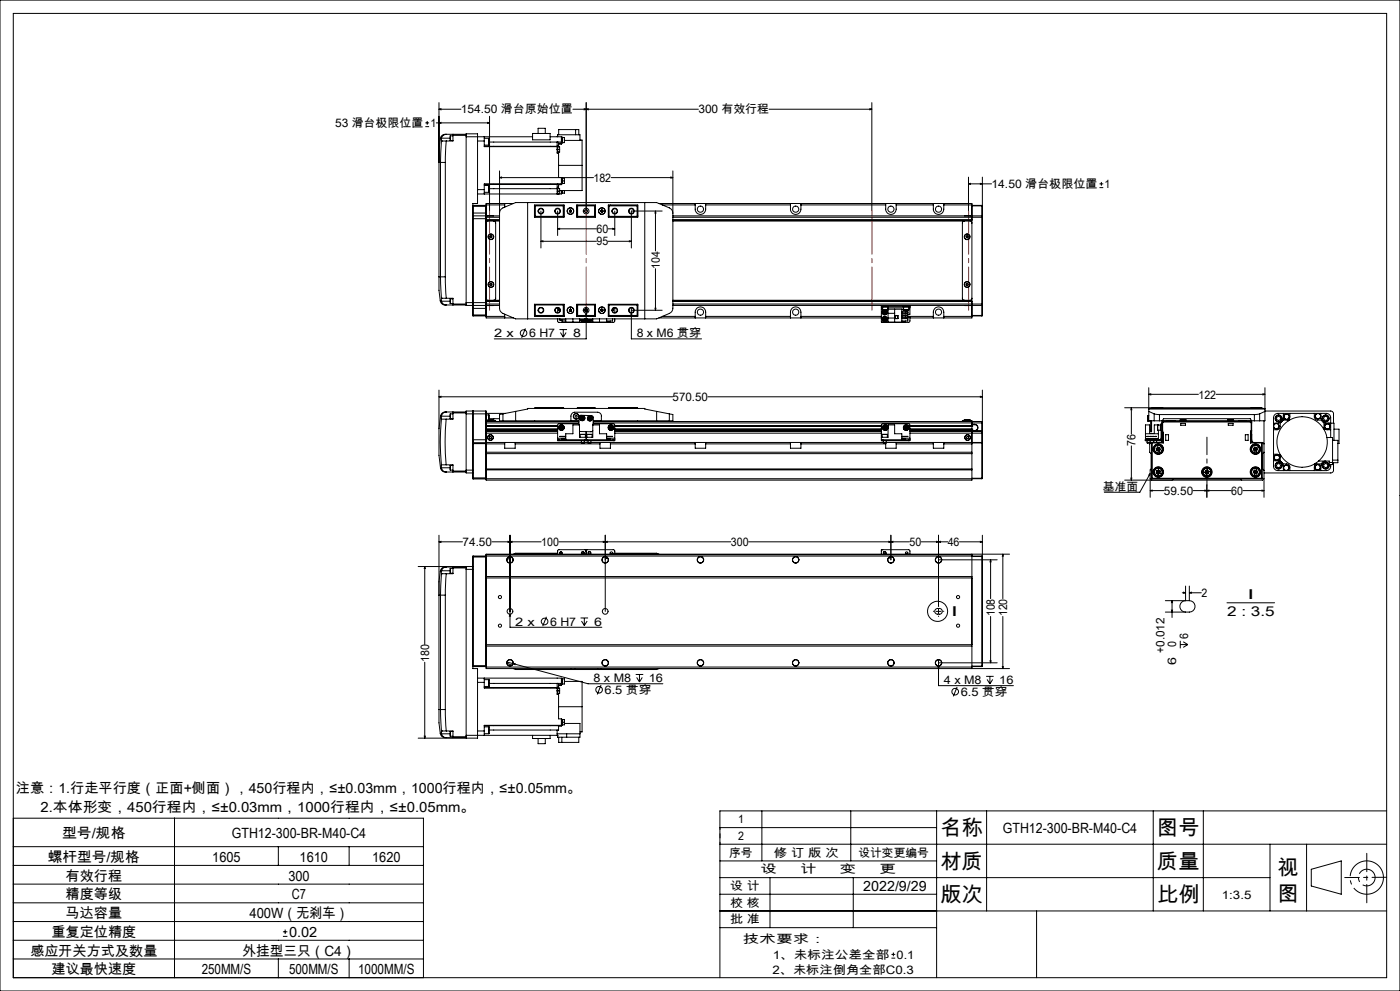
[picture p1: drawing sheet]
<svg xmlns="http://www.w3.org/2000/svg" width="420mm" height="297mm" viewBox="0 0 420 297" stroke-linecap="round" stroke-linejoin="round" font-family="sans-serif">
<g fill="none" stroke="#000" stroke-width=".3">
<path d="M0 0h420v297h-420zM4 4h412v289h-412zM127.6 38h1.1M127.6 36.8h1.1M128.2 36.3v1.1M130.9 36.8h16M131.7 32.7l.6-.1v.3zM131.7 36.8l.6-.1v.3zM131.7 32.7h6.6M131.7 30.8v52.2M146.3 36.7l.6 .1-.6 .2zM146.9 34.9v28.3"/>
<path d="M171.9 32.7h37.6M172.7 38.8v1.6M175.3 32.6l.6 .1-.6 .2zM175.9 30.8v32.4M175.9 32.7l.6-.1v.3zM230.7 32.7h30.8M260.9 32.6l.6 .1-.6 .2zM261.5 30.8v32.4M132.1 41.5l-.4 3.2v4h.5M132.1 41.5l.3 .1M132.2 48.7h1.4M132.2 48.7v34.3"/>
<path d="M132.4 42.3l-.2 6.4M132.4 42.3h.1M132.4 42.3h1.5M132.4 41.6v.7M132.4 41.4v.2M132.4 41.4h2.6M133.6 48.7v34.3M133.8 40.2a1.54 1.54 0 0 0-1.7 1.3M133.8 40.2l-.1 .1a1.47 1.47 0 0 0-1.3 1.1M133.8 40.2h6M133.9 42.3l-.3 6.4M135.1 40.7v1.4"/>
<path d="M135.1 40.7h.8M135.1 42.1h.8M135.9 40.2v.4M135.9 40.6v1.7h-2M135.9 40.6h3.9M139.8 41v-.9h3.5v20.9h-1.4v31.4M139.8 41v49.7M139.8 41h20M143.3 42.3h2M143.3 56.8h2M145.3 42.3v1.7h22v1.6h-.2M145.3 56.8v1.3"/>
<path d="M145.3 41v1.3M145.3 43.5h1.3M145.3 41.4h1.3M145.3 57.6h1.3M145.3 55.6h1.3M145.3 55.2h23.1M145.3 43.8h21.8M146.6 41.4v2.1M146.6 55.6v2M146.7 42.6h21.7M146.7 56.5h20.4M149.9 53.2l.6-.1v.3z"/>
<path d="M149.9 51.2v41.5l.2 .6 .8 .6 3.8 1.7h42.3l4.4-2 .5-1.2v-41.2M149.9 53.2h28.1M159.8 40h5.2v1.9h-5.2zM161.4 40v-1.6h2.2v1.6M165 41h3.4v1.6M167.1 43.8v1M167.1 44.8v1.1h.5M167.1 55.2h.1M167.1 42.6h.1M167.1 42.6v1.2M167.1 55.2v1.3M167.1 56.5v1.6"/>
<path d="M167.1 58.1h.1M167.1 56.4l.8 .1v.8M167.1 41h.1M167.1 44.8h.8M167.1 56.1h.5M167.1 43.7h.5M167.1 57.3h.8M167.3 41v-.6h6.7v1.7h-4.7M167.3 44h.6v.8M167.3 56.4v1.7M167.6 45.6v.3M167.6 56.1v.4"/>
<path d="M167.6 45.9v7.3h.8v1.9M167.6 43.7v.3M167.6 58.1h.1M167.6 49.6h7M167.6 40.4v-1.6h6v1.6M167.9 44.8v.8h-.6M167.9 57.3v.8h-.6M168.4 55.1v.1M168.4 53.3l.2 1.8M168.4 55.2l-.8 .1v.8M168.4 42.6v.4M168.4 43h-.8v.7"/>
<path d="M168.4 41.1h.4v1.7h-.4M168.4 55.1h-23.1v1.7M168.4 43v.2h-.8M168.4 57.1v1h-25.1M168.4 54.2h.9M168.6 53.4h.7v.8M168.6 41.1v1.7M168.6 57.1v.9M168.8 53.4v1.7h-.4M168.8 41.2h.5v1.6h-.5M168.8 57.1v.9h-.4M169.3 54.2v.8h-.5"/>
<path d="M169.3 57.1v.8h-.5M174 42h.6v7.6M174.6 49.6v7.5h-6.7M183.3 53.2h18.6M201.3 53.1l.6 .1-.6 .2zM290.5 55.1l.6-.1v.2zM290.5 55.1h7M290.5 53.1v10.1M294.1 55l.6 .1-.6 .1zM294.7 53.1v11.7M329.8 56.2h1.2M329.8 55.1h1.2"/>
<path d="M330.4 54.5v1.2M141.9 65.5h3.9M141.9 63.8h3.9M141.9 61.9h3.9M141.9 64.7v26.8M141.9 61.6v3.1M141.9 64.7h8M141.9 64.7v.1M141.9 61.6h.1M141.9 61.6h3.9M145.8 64.7v26.8M145.8 61.6v3.1"/>
<path d="M145.8 64.7v.1M145.8 61.6h.1M145.8 64.8v.7M145.8 65.5v25.2M145.8 66h4.1M145.8 61.4h5.6M145.8 65.1h4.1M145.8 65.9h4.1M146.3 64.7h1.7M147.1 70.7h.4l.1 .3-.2 .3h-.3l-.2-.3zM148.1 66.2l.6 .5v22.8l-.6 .5M149.9 66.2h-3.5l-.4 .2-.2 .4"/>
<path d="M149.9 63.9l.1-.7 .6-.7 4.1-1.8h42.3l4.1 1.8 .5 .4 .3 1M151.4 61v1.1M154 61h-8.2v3.8M158.3 60.7v34.9M160.3 64.7h.1M160.3 61.5h8.9v3.5h-8.9zM160.4 61.6v3.4M160.4 61.6h8.8M160.4 61.6l.1 .1M160.5 61.7v3.1M160.5 64.8l-.1 .2h8.8M160.5 64.8h8.5"/>
<path d="M160.5 61.7h8.5M162.3 72.3l.6-.1v.3zM162.3 63.2v11.1M162.3 72.3h16.6M167.3 68.6l.6-.2v.3zM167.3 63.2v7.4M167.3 68.6h11.6M169 61.7v3.1M169 61.7l.1-.1v3.4l-.1-.2M170.9 63.1v.3M170.9 63.4l.2 .2M171.1 62.9l.3 .2"/>
<path d="M171.1 62.9l-.2 .2M171.4 63.1v.3M171.4 63.4l-.3 .2M173 61.5l.1 .1M173 61.5h5.6v3.5h-5.6zM173 61.6h5.6M173 65h5.6M173.1 61.6v3.4l.2-.2M173.1 61.6l.2 .1M173.3 61.7v3.1M173.3 64.8h5.1M173.3 61.7h5.1"/>
<path d="M178.4 61.7l.2-.1v3.4l-.2-.2M178.4 61.7v3.1M180.3 63.1v.3M180.3 63.4l.3 .2M180.6 62.9l.2 .2M180.6 62.9l-.3 .2M180.8 63.1v.3M180.8 63.4l-.2 .2M182.5 68.6h1.9M182.5 72.3h6.9M182.5 61.5h8.8v3.5h-8.8zM182.5 61.6h8.8"/>
<path d="M182.7 61.7l-.1-.1v3.4l.1-.2M182.7 61.7v3.1M182.7 64.8h8.4M182.7 61.7h8.4M183.1 61.5v.1M183.8 68.4l.6 .2-.6 .1zM184.4 63.2v7.4M188.8 72.2l.6 .1-.6 .2zM191.1 61.7v3.1M191.1 64.8l.2 .2h-8.8M191.3 61.6v3.4M191.3 64.7h.1"/>
<path d="M191.3 61.6l-.2 .1M193.4 60.7v34.9M196.6 63.2l.2 .6h-.3zM196.6 63.2v12M197.7 61h93.9v34.3h-18.6M198.6 63.2h-9.2v11.1M198.7 61.4h9.9M201.9 66.2h89.1l.4 .2 .2 .4M201.9 64.7h92.7M201.9 66h89.7M201.9 65.1h92.7M201.9 65.9h89.7"/>
<path d="M208.6 61v1.7a1.57 1.57 0 0 0 1.5 1.6 1.57 1.57 0 0 0 1.6-1.6v-1.7M211.7 61.4h25.4M237.1 61v1.7a1.57 1.57 0 0 0 1.6 1.6 1.57 1.57 0 0 0 1.6-1.6v-1.7M240.3 61.4h25.4M265.7 61v1.7a1.57 1.57 0 0 0 1.6 1.6 1.57 1.57 0 0 0 1.6-1.6v-1.7M268.9 61.4h11.1M280 61v1.7a1.57 1.57 0 0 0 1.6 1.6 1.57 1.57 0 0 0 1.5-1.6v-1.7M283.1 61.4h8.5M289.3 66.2l-.6 .5v22.8l.6 .5M289.4 64.7h1.7M290.1 70.7h.3l-.2 .6-.3-.1-.1-.3zM291.6 61.6h3"/>
<path d="M291.6 61.7h3M294.6 65.1h.1M294.6 64.7v.4M294.6 64.7l.1 .1M294.6 61.6v.1M294.6 61.7v3M294.6 65.1v26M294.7 64.8v.3M294.7 65.1v26M131.7 83v4l.4 3.2M131.7 83h.5M132.1 90.2a1.55 1.55 0 0 0 1.7 1.2"/>
<path d="M132.2 83l.2 6.4M132.2 83h1.4M132.4 89.4h.1M132.4 89.4h1.5M132.4 89.4v.7M132.4 90.3a1.44 1.44 0 0 0 1.4 1.1M132.4 90.1l-.3 .1M132.4 90.1v.2M132.4 90.3h2.6M133.6 83l.3 6.4M133.8 91.4h6M133.9 89.4h2v1.7"/>
<path d="M135.1 89.6v1.4M135.1 89.6h.8M135.1 91h.8M135.9 91.1v.3M135.9 91.1h3.9M139.8 90.7v.8h10.1M139.8 90.7h6M141.9 92.4v2.3M141.9 91.5h.1M141.9 92.4h3.9M141.9 94.4h3.9M141.9 91.5v3.2"/>
<path d="M141.9 94.7h3.9M145.8 91.5v3.2M145.8 89.4l.2 .4 .4 .2h3.5M145.8 91.5v3.8h8.2M145.8 90.7v.8M145.8 90.3h4.1M145.8 94.8h5.6M145.8 91.1h4.1M145.8 91.5h.1M145.8 94.6v.1M146.3 91.5l1.7 .1M147 85.2l.2-.3 .3 .2 .1 .3-.3 .2z"/>
<path d="M148 91.6h.1M151.4 94.2v1.1M157.6 98.4l-1.1 2.8M160.3 91.5h.1M160.3 91.2h8.9v3.6h-8.9zM160.4 91.2v3.5M160.4 94.7h8.8M160.5 91.4h8.5M160.5 94.5h8.5M160.5 91.4v3.1M160.5 94.5l-.1 .2M167.3 95.6v.7l.4 .3h7.9"/>
<path d="M167.3 92.2v1.5M167.6 92.9h.4M167.6 92.4v.5M167.9 98.8h2.2M167.9 95.6v.3h1.8M168 93l-.1 .3M168.1 95.9h.4M168.1 99.7l.9 1.3M168.6 94.7v.1M168.6 95.9v.6h1.1M169 91.4v3.1M169 91.4l.1-.1v3.4l-.1-.2"/>
<path d="M169 98.8v2.2M169.2 94.8h-1.3M169.2 91.3h-8.8l.1 .1M169.7 95.6v1h12.3v-1M169.8 99.7l-.8 1.3M170.9 92.8v.3M170.9 93.1l.2 .2M171.1 92.6l.3 .2M171.1 92.6l-.2 .2M171.4 92.8v.4M171.4 93.2l-.3 .1M171.9 95.6v1"/>
<path d="M173 91.2h5.6v3.6h-5.6zM173 94.7h5.6M173 91.3h5.6M173.1 94.7l-.1 .1M173.3 91.4l-.2-.1v3.4M173.3 91.4h5.1M173.3 94.5h5.1M173.3 91.4v3.1M173.3 94.5l-.2 .2M173.6 94.7v.1M173.7 94.7v.1M173.8 95.6v1"/>
<path d="M173.9 95.8h1.6M173.9 95.6v.2M174.3 94.7v.1M174.6 95.8l.1 .2M174.8 95.8l-.1 .2M175 95.8l.1 .1M175.1 95.9l-.4 .1M175.2 95.8l-.1 .1M175.4 92.9h.1M175.4 93.1l.1 .2M175.5 92.9h-.1M175.5 92.8v.1"/>
<path d="M175.5 95.6v.2M175.5 92.7h.6M175.6 95.6a.75 .75 0 0 1-.6 .7 .75 .75 0 0 1-.9-.5M175.6 95.6a.78 .78 0 0 1-.6 .8 .78 .78 0 0 1-.9-.6M175.9 93.8l.1 .6h-.3zM175.9 92.1v9.5h-27.6M176.2 95.8h1.6M176.2 92.9h.1M176.2 92.8v.1M176.2 95.6v.2M176.2 93.1l-.1 .2M176.5 95.8v.1"/>
<path d="M176.5 95.9l.4 .1M176.9 95.8v.2M177.2 95.8l-.3 .2M177.4 94.7v.1M177.6 95.8a.77 .77 0 0 1-.9 .5 .77 .77 0 0 1-.6-.7 .78 .78 0 0 0 .6 .8 .78 .78 0 0 0 .9-.6M177.8 95.6v.2M177.8 95.6v1M178 94.7v.1M178.4 91.4l.2-.1v3.4l-.2-.2M178.4 91.4v3.1M179.8 95.6v1M180.3 92.8v.3"/>
<path d="M180.3 93.1l.3 .2M180.6 92.6l.2 .2M180.6 92.6l-.3 .2M180.8 92.8v.4M180.8 93.2l-.2 .1M182.5 94.8h1.3M182.5 91.2h8.8v3.6h-8.8zM182.5 94.7h8.8M182.5 91.3h8.8l-.2 .1M182.7 91.4l-.1-.1v3.4l.1-.2M182.7 91.4h8.4M182.7 94.5h8.4"/>
<path d="M182.7 91.4v3.1M183.1 94.7v.1M183.1 96.2v.3h-1.1M183.7 92.9h.3M183.8 95.7v.5h-1.8M184 92.9h-.3M184 92.4v.5M184.4 95.6v.7l-.4 .3h-7.9M184.4 92.2v1.5M189.4 93.8l.2 .6h-.3zM189.4 92.1v9.5h21.1M189.4 93h9.2"/>
<path d="M191.1 91.4v3.1M191.1 94.5l.2 .2M191.3 91.2v3.5M191.3 91.5h.1M196.5 92.4h.3l-.2 .6zM196.6 80.5v12.5M197.7 95.3h66.7M198.7 94.8h9.9M201.9 91.5h92.7M201.9 90.3h89.7M201.9 91.1h92.7M208.6 95.3v-1.7a1.57 1.57 0 0 1 1.5-1.6 1.57 1.57 0 0 1 1.6 1.6v1.7"/>
<path d="M211.7 94.8h25.4M237.1 95.3v-1.7a1.57 1.57 0 0 1 1.6-1.6 1.57 1.57 0 0 1 1.6 1.6v1.7M240.3 94.8h24.1M264.4 91.8h.4M264.4 91.8v.4M264.4 92.2v4.4h6.1v-3.9h-4.2M264.4 91.5v.3M264.4 92.7h.4M264.4 92.2h.4M264.7 91.8v.3h1.7v-.3M264.8 92.9h.9M264.8 92.9h1.5"/>
<path d="M264.8 92.1v.8M264.8 91.5v.3M264.8 91.8h7.8M265 93.8l.4 .2M265 95.5l.1 .4M265 95.5l.4 .1M265.1 92.9a.77 .77 0 0 0-.4 1 .77 .77 0 0 0 1 .4 .77 .77 0 0 0 .4-1M265.1 93.3l-.1 .5M265.1 93.3l.3 .3M265.1 95.9l.4 .1M265.1 92.9a.74 .74 0 0 0-.4 1 .74 .74 0 0 0 1 .4 .74 .74 0 0 0 .4-1M265.3 95.2l.4 .1"/>
<path d="M265.3 95.2l-.3 .3M265.3 95.2l.1 .4M265.4 93.6l.3 .3M265.4 93.6l-.4 .2M265.4 93.6v.4M265.4 95.6l.4 .1M265.4 95.6l-.3 .3M265.4 95.6l.1 .4M265.5 93.2l-.4 .1M265.5 93.2l.3 .2M265.5 93.2l-.1 .4M265.7 92.9l.4 .4"/>
<path d="M265.7 93.9l-.3 .1M265.7 95.3l.1 .4M265.7 95.3l-.3 .3M265.8 92.9l.3 .4M265.8 93.4l-.1 .5M265.8 93.4l-.4 .2M265.8 95.7l-.3 .3M266.3 92.9h-.6M266.3 92.1v.8M266.3 92.2h4.8M266.4 92.7v3.9M266.4 93.9h2"/>
<path d="M266.4 95.3h2M268.4 92.7v3.9M268.5 94.6h.9v.9h-.9zM269.3 94.6v.9M270.5 93.3h1.8v.4M270.5 94h1.8v.5h-1.8M270.5 94.8h1.8v.4h-1.8M270.5 95.5h1.8M270.5 93.7h1.8M270.5 92.7h.6M271 91.8v.3h1.6M271.1 92.9h1.5"/>
<path d="M271.1 92.1v.8M271.6 95.2v.3a.35 .35 0 0 1 .4-.3 .35 .35 0 0 1 .3 .3M271.6 92.9v.4M271.6 94.5v.3M271.6 96.2v.3h-1.1M271.8 93.3h.4M271.9 95.3h.2M272.3 93.7l-.3 .3-.4-.3v.3M272.3 93.5v.2M272.3 95.5v.2M272.3 95h.7v1.3l-.3 .3h-8.1M272.3 95.5v.7h-1.8"/>
<path d="M272.3 94.8h7.7M272.6 91.8h.4M272.6 91.5v.3M272.6 92.1v.8M272.6 92.2h.4M272.7 91.8l-.1 .3M273 91.8v.4M273 91.5v.3M273 92.2v2h-.7M280 95.3v-1.7a1.57 1.57 0 0 1 1.6-1.6 1.57 1.57 0 0 1 1.5 1.6v1.7M283.1 94.8h8.5M289.4 91.5h.1"/>
<path d="M289.8 85.2l.3-.3 .3 .5-.2 .2-.3-.1zM291.1 91.5l-1.6 .1M291.6 89.4l-.2 .4-.4 .2h-89.1M291.6 94.5h3M291.6 94.7h3M294.6 91.1h.1M294.6 91.1v.4M294.6 94.5h.1M294.6 94.5v.2M294.6 91.5v3M294.7 91.1v.3M294.7 91.4l-.1 .1"/>
<path d="M294.7 94.5l-.1 .2M294.7 91.4v3.1M131.7 118.9l.6-.1v.3zM131.7 116.9v11.6M131.7 118.9h70.1M212.4 118.9h82.3M294.1 118.8l.6 .1-.6 .2zM294.7 116.9v26.4M344.6 118.2l.6-.2v.4zM344.6 116.2v9.9M344.6 118.2h14.9M364.8 118.2h14.7"/>
<path d="M378.9 118l.6 .2-.6 .2zM379.5 116.2v9.9h-1.6M131.7 128.5v8l.5 3.7M132.2 124.7h.1M132.2 124.7l.2 .1M132.2 124.7l-.5 3.8M132.4 125.6a67.2 67.2 0 0 0 0 13.7M132.4 125.6h1.4M132.4 139.3v.9M132.4 124.8v.8M132.4 124.7v.1M132.4 124.7h2.6"/>
<path d="M133.8 125.6a73.9 73.9 0 0 0 0 13.7M133.8 139.3h-1.4M133.8 139.3h2.1v1.9M133.9 123.5h-.2a1.5 1.5 0 0 0-1.5 1.2M133.9 123.5a1.44 1.44 0 0 0-1.5 1.2M133.9 123.5h5.9M135 124.7l.1 .8M135.1 124l-.1 .7M135.1 139.5l-.1 .7M135.1 124v1.5M135.1 139.5v1.4M135.1 124h.8"/>
<path d="M135.1 125.5h.8M135.1 139.5h.8M135.9 123.5v.3M135.9 123.8h3.9M135.9 123.8v1.8h-2.1M139.8 124h6M139.8 124v16.9M141.9 123.2v9.5M141.9 123.3v9.4M141.9 132.7v10.8M141.9 131.8h3.9M141.9 133h3.9"/>
<path d="M141.9 132.7h3.9M141.9 132.7h.1M145.8 123.2h-6v.8M145.8 123.2v9.5M145.8 123.2v.8M145.8 132.7v10.8M145.8 132.7h.1M145.8 129.1v.2M145.8 124v2.7M145.8 129.3v2.5M145.8 126.1h2.3M145.8 131.8v.8"/>
<path d="M145.8 124.4h.8M145.8 132.6h5.6M145.8 133h5.6M145.8 126.7v2.4M145.8 135.5h145.8M145.8 136h145.8M145.8 126.3h27.9M145.8 128.6h21.5M145.8 127.7h21.5M145.8 123.9h5.8M145.8 126.7h27.9M145.8 129.3h21.5"/>
<path d="M145.8 129.1h21.5M145.8 129.8h21.5M146.4 125.9h1.4M146.4 125.9v.4M146.5 126.1h1.6M146.6 124.4l.1 1.4M146.6 124.4v1.4M146.7 125.5h3.2M146.9 130.9l.5 .1v.3h-.6zM147.8 125.8l-1.4 .1M147.8 125.8h.3M147.8 125.9h.3"/>
<path d="M148.1 125.8v.1M148.1 126.1h.6v.2M148.1 125.9v.4M150.9 126.1h20.4v-1.4a1.21 1.21 0 0 1 1.1-1.2h6.9a1.14 1.14 0 0 1 1.1 1.2v1.4h20.4M150.9 124l-1 .2v1.9h1M150.9 124v2.1M151.4 132.6h3.2M151.4 132.6v1.7h3.2v-1.7M154.6 132.6h19.8M154.6 133h25.4M154.7 123.3v2.8M160.4 122.3h8.7"/>
<path d="M160.4 122.3v.1M160.4 126.1v.2M167.3 128.7h-21.5h21.5M167.3 127.6h-21.5l21.5 .1M167.3 131.8v.3h.4M167.3 131.8h.4M167.3 131.3v.5M167.3 131.3h2.4M167.7 131.8h7.7M167.7 132.1h7.7M167.7 131.8v.3M168 127.9l.1 .5"/>
<path d="M168 127.9l.4 .3M168.1 128.4l.4 .2M168.4 127.7l.4 .2M168.4 127.7l-.4 .2M168.4 127.7v.5M168.4 128.2l.4 .1M168.4 128.2l.1 .4M168.4 128.2l-.3 .2M168.8 127.9v.4M168.8 127.9l-.4 .3M168.8 128.3l-.3 .3M169.1 122.3v.1"/>
<path d="M169.7 131.8v-1.8h2.2v-2.7h1.9v3.8h4v-3.8h2v2.7h2.2v1.8M169.7 131.4h-1.1v.2h1.1M169.7 130.8h-1.8h1.8M171.3 126h2.4M173.1 122.3h5.5M173.1 122.3v.1M173.6 127l-6.1 .1-.2 .2v4M173.6 127.3l.1-2.3 .5-.5 3.6 .2 .2 .4-.1 2.2M174.1 130.2h1.5M174.1 130.2v.9M174.1 130.2h.1M174.3 125.2l.1 .4"/>
<path d="M174.3 125.2l.4 .1M174.4 132.7h.9M174.4 132.1v.6M174.4 125.6l.4 .1M174.6 124.9l-.3 .3M174.6 124.9l.4 .1M174.6 124.9l.1 .4M174.7 125.3l.1 .4M174.7 125.3l.4 .1M175 125l.1 .4M175 125l-.6 .6M175.1 125.4l-.3 .3"/>
<path d="M175.3 132.1v.6M175.3 132.6h1.1M175.4 132.1h.5M175.4 131.8h.9M175.4 131.8v.3M175.6 130.2v.9M175.9 132.1h.4M175.9 129.4v2.7M176.1 130.2h.1M176.1 130.2h1.5M176.1 130.2v.9M176.3 131.8h7.7"/>
<path d="M176.3 132.1h7.7M176.3 131.8v.3M176.4 132.7h.9M176.4 132.1v.6M176.6 125.3l.1 .4M176.6 125.3l.8 .2M176.7 125.7l.4 .1M176.9 125l-.3 .3M176.9 125l.4 .1M176.9 125l.1 .4M177 125.4l.1 .4M177 125.4l-.3 .3"/>
<path d="M177.3 132.1v.6M177.3 132.6h2.7M177.3 125.1l.1 .4M177.3 125.1l-.3 .3M177.4 125.5l-.3 .3M177.6 130.2h.1M177.6 130.2v.9M177.8 129l-.4 .4-3.6-.2M177.9 127l6.3 .1 .2 .4v3.8M177.9 126.7h116.7M178 126.3h116.6M178 126h2.4"/>
<path d="M178.6 122.3v.1M180 132.6h3.1M180 132.6v1.7h3.1v-1.7M182 131.4h1.1v.2h-1.1M182 130.8h1.8h-1.8M182 131.3h2.4M182.6 122.3h8.7M182.6 122.3v.1M182.9 128v.4M182.9 128l.8 .3M182.9 128.4l.4 .2M183.1 132.6h25.5"/>
<path d="M183.1 133h25.5M183.2 127.7l.4 .2M183.2 127.7l-.3 .3M183.2 127.7l.1 .9M183.6 127.9l.1 .4M183.6 127.9l-.7 .5M183.7 128.3l-.4 .3M184 131.8h.4M184 131.8v.3M184.4 131.8v.3h-.4M184.4 131.3v.5M184.4 128.7h80"/>
<path d="M184.4 127.7h80M184.4 128.6h80M184.4 129.3h80M184.4 129.1h80M184.4 129.8h80M184.4 127.6h80M191.3 122.3v.1M191.3 126.1v.2M197 123.3l-3.6-.7v-.2h-35.1v.2l-7.4 1.4M197 123.3v2.8M197 123.3l3.8 .7M200.8 124l1.1 .2v1.9h-1.1"/>
<path d="M200.8 124v2.1M208.6 132.6h3.1M208.6 132.6v1.7h3.1v-1.7M211.7 132.6h25.4M211.7 133h25.4M237.1 132.6h3.2M237.1 132.6v1.7h3.2v-1.7M240.3 132.6h24.7M240.3 133h25.4M264.4 131.8h.4M264.4 131.1h2v-3.8h2v2.7h2.1v1.8M264.7 130.2h1.5"/>
<path d="M264.7 130.2v.9M264.7 130.2h.1M264.8 131.8h7.8M264.8 131.8v.3M264.8 132.1h7.8M265 132.7h.9M265 132.7h.7M265 132.1v.6M265.1 128.3l.4 .3M265.3 127.8l-.2 .5M265.3 127.8l.3 .4M265.6 128.2l-.5 .1"/>
<path d="M265.6 128.2l.3 .2M265.6 128.2l-.1 .4M265.6 127.7l.4 .3M265.6 127.7l-.3 .1M265.6 127.7v.5M265.9 132.6h3M265.9 132.1v.6M265.9 132.7h-.2M265.9 128.4l-.4 .2M266 128l-.1 .4M266 128l-.4 .2M266.2 130.2h.1"/>
<path d="M266.2 130.2v.9M268.9 132.6h11.1M268.9 133h11.1M268.9 132.6v1.7h-3.2v-1.6M270.5 131.4h1.1v.2h-1.1M270.5 130.8h1.8h-1.8M270.5 131.3h2.5M271.5 128v.4M271.5 128l.7 .3M271.5 128.4l.4 .2M271.8 127.7l.4 .2M271.8 127.7l-.3 .3"/>
<path d="M271.8 127.7l.1 .9M272.2 127.9v.4M272.2 127.9l-.7 .5M272.2 128.3l-.3 .3M272.6 131.8h.4M272.6 131.8v.3M273 127.6l18.6 .1M273 131.8v.3h-.4M273 131.3v-4l-.2-.2-8-.1-.4 .5v4.6h.4M273 131.3v.5M273 128.7h18.6M273 127.7h18.6"/>
<path d="M273 128.6h18.6M273 129.3h21.6M273 129.8h21.6M280 132.6h3.1M280 132.6v1.7h3.1v-1.7M283.1 132.6h11.5M283.1 133h8.5M288.7 126.3v-.2h2.9v3M289.3 125.9h1.7M289.3 125.9v.4M289.3 126.1h1.6M290.2 130.8l.3 .1-.1 .5h-.3l-.2-.3z"/>
<path d="M291 125.9v.4M291.6 128.7h-18.6M291.6 129.1v14.8h-145.8v-11.3M291.6 128.7h.1M291.6 127.7h.1M291.6 129.1h.1M291.6 132.7h3M291.6 129.1h3M291.6 127.2h.8M291.6 127.3h.8M292.4 127.3a.88 .88 0 0 1 .9 .9 .88 .88 0 0 1-.9 .8M292.4 127.2a.99 .99 0 0 1 1 .9 .99 .99 0 0 1-.8 1"/>
<path d="M292.4 127.2v.1M292.4 129v.1M292.4 129l-19.4 .1M294.6 132.6v.1M294.6 126.3v.4M294.6 129.1h.1M294.6 129.1v.2M294.6 129.3v.5M294.6 126.7v2.4M294.6 129.8v2.8M294.6 132.7v10.6M294.7 129.2l-.1 .1"/>
<path d="M294.7 129.1h.1M294.7 129.2l-.1 .6M337.4 122.2l41.2 .1M339.4 122.2l.1 .6h-.2zM339.4 122.2v7.9M339.4 133.6v10.3M343.6 130h3.9M343.7 131.4h3.8v.2h-3.8zM344 131.8h-.4v.3h.4M344 131.8h3.9M344 130.8h.7zM344 132.1h1.2"/>
<path d="M344 131.8v.3M344.1 132.7h.9M344.1 132.1v.6M344.3 124.7l.1 1.5M344.4 124.6l-.1 .1M344.4 124.6v1.6M344.4 124.6h.1M344.4 124.6h.2M344.6 122.4h34.9M344.6 122.6h34.9M344.6 123.3l1.7 .7M345 130.8h.4z"/>
<path d="M345 132.1v.6M345.2 132.1h.8M345.2 131.8v.3M345.2 128.9v.5h.3v-.5M345.2 128.9h.3M345.2 126.1v2.8M345.5 132.7h.2M345.5 122.3h3.4M345.5 122.3v.1M345.5 126.1v2.8M345.5 132.7v10.6M345.7 132.7h3.3"/>
<path d="M345.7 122.2l-.2 .1M345.7 132.7v10.6M345.7 130.8h.4zM346 131.8v.3M346 132.1h1.9M346.1 132.1v.5M346.3 124l1.5 .2M346.3 126.1h1.5M346.3 126.1l-1.9 .1M346.3 124v2.1M346.5 130.8h.4zM346.9 134.5l.2 .6"/>
<path d="M346.9 134.5l.6 .1M347 132.1v.5M347.1 135.1l.6 .1M347.3 127.4v1.5zM347.3 134l-.4 .5M347.3 134l.6 .1M347.3 134l.2 .6M347.3 128.9h.8M347.5 134.6l-.4 .5M347.5 134.6l.2 .6M347.5 134.6l.7 .1M347.5 127.3v.1"/>
<path d="M347.5 128.9v2.9M347.8 126.1h.9M347.8 124.2h28.5M347.8 124.2v1.9M347.9 131.8v.3M347.9 134.1l.3 .6M347.9 134.1l-.4 .5M348.1 127.4l-1.8-.1v2.6h-1.4v-2.6h-1.3v4.5M348.2 134.7l-.5 .5M348.3 127.3h-.2v1.7h.2M348.3 131.3l-.4 .5M348.3 131.3h.3"/>
<path d="M348.3 127.5h.4M348.3 127.5v3.8M348.6 131.5l-.7 .6M348.6 132l-.5 .6M348.7 130.3v1.7M348.7 127h-.4v.5M348.7 126.1l.4-.6h26l.4 .6M348.7 130.3h.1M348.7 132h.1M348.7 126.1v4.2M348.7 129.3l.1 .5M348.7 126h26.7"/>
<path d="M348.7 132l-.4 .6M348.7 126v.5M348.7 129.3v1M348.8 130.3h.1M348.8 129.2l.2 .6M348.8 129.1h.1M348.8 129.1l-.1 .2M348.8 129.2l-.1 .1M348.8 130.3v1.7M348.8 122.2l.1 .1M348.8 126.7v2.4M348.8 131.9v.1"/>
<path d="M348.8 132.6l.2 .1M348.8 129.8h.2M348.8 132.6h-3.5l-.4 .4v2.5l.4 .5v4.5l-.2 .3v8.2M348.8 129.8v2.8M348.9 122.3v.1M349 129.8v2.9M349.1 126.5l-.3 .2M349.1 126.3v.2M349.1 126.3l-.4 .3 .1 .1M349.1 126.3h26M349.1 126.5h26M349.7 130.3h.9v1.7h-.9z"/>
<path d="M350.2 126.3v-.2h.6v.2M352.5 126v.1M354 126l.1 .1M354 125.9h1.1M354 126h1.8M354 125.9v.1M354.2 126.9h1.4v.6h-1.4zM355.1 125.8l-1.1 .1M355.1 125.8l.7 .1M355.1 125.9h.7M355.8 126l-.1 .1M355.8 125.9v.1"/>
<path d="M368.3 126l.1 .1M368.3 126h1.8M368.3 125.9h1.2M368.3 125.9v.1M368.5 126.9h1.4v.6h-1.4zM369.4 125.8l-1.1 .1M369.4 125.8h.6M370 125.8l.1 .1M370.1 126l-.1 .1M370.1 125.9v.1M371.7 126v.1M373.3 126.3v-.2h.6v.2"/>
<path d="M373.6 130.3h.8v1.7h-.8zM375.1 126.5l.3 .2M375.1 126.3v.2M375.1 126.3l.3 .2v.2M375.1 129.8h.2M375.1 132.7h3.4M375.1 129.8v2.9M375.2 122.3h3.4M375.2 122.3v.1M375.3 131.9v.1M375.3 132.6l-.2 .1M375.3 132.6h3.5l.4 .4"/>
<path d="M375.3 129.8v2.8M375.3 130.3h.1M375.3 129.2l-.2 .6M375.3 129.2l.2 .1M375.3 130.3v1.7M375.3 130.3h.2M375.3 132h.2M375.4 129.1l-.1 .1M375.4 129.1l.1 .2M375.4 126.7v2.4M375.4 122.2l-.2 .1M375.4 126v.5"/>
<path d="M375.4 129.3v1M375.4 132l.4 .6M375.5 130.3v1.7M375.5 129.3l-.2 .5M375.5 132l.5 .6M375.5 126.1h.8M375.5 126.1v4.2M376 134.5l.2 .6M376 134.5l.6 .1M376.2 135.1l.7 .1M376.3 126.1h1.6M376.3 124.2v1.9"/>
<path d="M376.4 134l-.4 .5M376.4 134l.6 .1M376.4 134l.5 1.2M376.6 134.6l-.4 .5M376.6 134.6l.7 .1M377 134.1l.3 .6M377 134.1l-.4 .5M377.3 134.7l-.4 .5M377.9 124l-1.6 .2M377.9 124v2.1M378.5 132.7h.1M378.5 132.7v10.6"/>
<path d="M378.6 122.3v.1M378.6 132.7v10.6M379.2 126.1v22.9M379.2 135.5l-.4 .5v4.5l.4 .5M379.5 123.2h19.7a.84 .84 0 0 1 .8 .8v2.8M379.5 123.3l-1.6 .7M382.1 136.1h1.2l.5 .3 .3-.2M382.1 138l1.5 .2M382.1 127.8v12a1.33 1.33 0 0 0 1.3 1.2h2.4M383 125.1l.6-.4 .5 .4v.6l-.5 .3-.6-.3zM383.2 139h.7l.3 .6-.3 .5h-.7l-.3-.5zM383.6 138.2l.5 .1"/>
<path d="M383.6 138.2a2.09 2.09 0 0 1 1.4 2.6l.1 .2M384.1 138.3l.7 .7h1.2a1.02 1.02 0 0 1 1 1v1M384.3 136.6l-.2 .2v1.5M384.8 125.9l-.7 .8v1.1a.96 .96 0 0 1-1 1h-1M384.8 125.9h1.5l.2 .2M384.9 125.5l-.1 .4M384.9 125.5a2.09 2.09 0 0 1-2.6 1.4h-.2M385.1 123.9l-.2 1.6M386 124.1a.83 .83 0 0 1 .8 .8 .83 .83 0 0 1-.8 .8M386 124.1a.83 .83 0 0 0-.9 .8 .83 .83 0 0 0 .9 .8M387 123.9v1.2l-.3 .5 .2 .3M394.3 123.9v1a.97 .97 0 0 0 1 1h1.1"/>
<path d="M394.4 139l.2 .3-.3 .5v1.2M394.8 138.8l.1 .2h1.5M395.3 123.9h-11.9a1.33 1.33 0 0 0-1.3 1.3v2.4M395.3 139.2a.85 .85 0 0 1 .9 .8 .85 .85 0 0 1-.9 .9M395.3 139.2a.85 .85 0 0 0-.8 .8 .85 .85 0 0 0 .8 .9M395.3 139.2a.86 .86 0 0 0-.9 .8 .86 .86 0 0 0 .9 .9M395.4 123.9a.79 .79 0 0 1 .8 .8 .79 .79 0 0 1-.8 .8M395.4 123.9a.79 .79 0 0 0-.8 .8 .79 .79 0 0 0 .8 .8M395.4 123.9a.85 .85 0 0 1 .9 .8 .85 .85 0 0 1-.9 .9M395.4 123.9a.85 .85 0 0 0-.8 .8 .85 .85 0 0 0 .8 .9M395.5 123.9h2.4a1.33 1.33 0 0 1 1.3 1.3v5.9M395.6 138.1v.1"/>
<path d="M396.2 123.9l.3 2M396.4 139l-.2 2M396.4 125.9l.8 .8M397 126.6l.3 .1M397.1 139.2l.6-.3 .6 .3v.7l-.6 .3-.6-.3zM397.2 128.7l.3-.2 .5 .3h1.2M397.2 126.7l2 .2M397.2 126.7v1.5l-.2 .1M397.3 127.8a.86 .86 0 0 0 .9 .9 .86 .86 0 0 0 .9-.9M397.4 127.8a.85 .85 0 0 0 .8 .9 .85 .85 0 0 0 .9-.9M397.4 127.8a.85 .85 0 0 1 .8-.8 .85 .85 0 0 1 .9 .8M397.4 124.8h.6l.4 .6-.4 .6h-.6l-.3-.6z"/>
<path d="M397.7 138.2a1.36 1.36 0 0 0-1.3 .8M398.1 131.1h1.7v8.1h-1v-1h-3.2M398.3 126.8h1.9v5.2M398.8 138.6h1M399.2 139.2a1.39 1.39 0 0 1-1.3 1.8h-11.9M399.8 132h1.6v6.7h-1.6M399.8 137.9h1.6M400 138.7v2.2a.84 .84 0 0 1-.8 .8h-20M400.2 128.6h1.5v4.3h-.3M132.2 140.2a1.46 1.46 0 0 0 1.7 1.3M132.2 140.2h.1M132.4 140.2a1.47 1.47 0 0 0 1.5 1.3"/>
<path d="M132.4 140.2h-.2M132.4 140.2h.1M132.4 140.2h2.6M133.9 141.5h5.9M135 140.2l.1 .7M135.1 140.9h.8M135.9 141.2v.3M135.9 141.2h3.9M139.8 140.9v.8h2.1M139.8 140.9h2.1M141.9 143.2h3.9M141.9 143.5h3.9"/>
<path d="M145.8 143.5h148.8M145.8 140.8h145.8M145.8 140.5h145.8M145.8 143.4v.1M291.6 143.3h3M294.6 143.3v.2M294.6 143.3h.1M294.7 143.3l-.1 .2M339.3 143.3h.2l-.1 .6zM345.1 141.9l-.2 .6-.3-.1zM345.1 141.9l-3.2 5.6h-10.6M345.1 143.5l.4 .4"/>
<path d="M345.1 147l.6-.1v.3zM345.1 147h4M345.5 143.3h.2M345.5 143.3l.2 .2M345.7 143.3v.2M345.7 143.5h32.8M345.7 143.3h32.8M346.9 141.7l.5 .4M347 141.1l-.1 .6M347 141.1l.5 .4M347.5 141.5l.5 .4M347.5 141.5l-.6 .2"/>
<path d="M347.5 141.5l-.1 .6M347.6 140.8l-.6 .3M347.6 140.8l.5 .4M347.6 140.8l-.1 .7M348 141.9l-.6 .2M348.1 141.2l-.1 .7M348.1 141.2l-.6 .3M352 143.5h20.1M352.1 143.5l-.5 .4M361.4 141.6l.4 .5M361.5 146.9l.6 .1-.6 .2zM361.6 141l-.2 .6"/>
<path d="M361.6 141l.5 .5M362.1 147l.6-.1v.3zM362.1 145.3v3.7M362.1 141.5l-.7 .1M362.1 141.5l.4 .5M362.3 140.8l.4 .5M362.3 140.8l-.7 .2M362.3 140.8l-.5 1.3M362.5 142l-.7 .1M362.7 141.3l-.2 .7M362.7 141.3l-.6 .2M369.4 147h-11.4"/>
<path d="M372.1 143.5l.4 .4M372.9 147h6.3M376 141.5l.3 .6M376.3 140.9l-.3 .6M376.3 140.9l.3 .6M376.6 141.5l-.3 .6M376.6 141.5l.4 .5M376.9 140.9l.4 .5M376.9 140.9h-.6M376.9 140.9l-.3 .6M377 142l-.7 .1M377.3 141.4l-.3 .6"/>
<path d="M377.3 141.4l-1.3 .1M378.5 143.3h.1M378.5 143.3v.2M378.6 146.9l.6 .1-.6 .2zM378.6 143.3l-.1 .2M379.2 143.5l-.4 .4h-41.4M127.4 169.8l.2 .6h-.3zM127.4 169.8v23.3M131.7 162.4l.6-.2v.4zM131.7 160.4v52.3M131.7 162.4h7M132.1 171.2l-.4 3.2v4h.5"/>
<path d="M132.1 171.2h.3M132.2 178.4h1.4M132.2 178.4v34.3M132.4 171.9l-.2 6.5M132.4 171.9h.1M132.4 171.9h1.5M132.4 171.2v.7M132.4 171.1v.1M132.4 171.1h2.6M133.6 178.4v34.3M133.8 169.9a1.54 1.54 0 0 0-1.7 1.3M133.8 169.9a1.5 1.5 0 0 0-1.4 1.2"/>
<path d="M133.8 169.9h6M133.9 171.9l-.3 6.5M135.1 170.4v1.4M135.1 170.4h.8M135.1 171.8h.8M135.9 169.9v.3M135.9 170.2v1.7h-2M135.9 170.2h3.9M139.8 169.8v.8M139.8 170.6v49.8M139.8 170.6h2.1M141.9 169.8h-16.5"/>
<path d="M141.9 167h3.9M141.9 166.6v33.8h1.4v20.8h-17.9M141.9 166.6v33.2M141.9 166.6h152.7M145.8 166.7v33.1M145.8 172.8h145.8M145.8 173.2h145.8M145.8 166.2h145.8M147.6 162.4h14.7M152.4 162.2l.6 .2-.6 .2zM153 162.4l.6-.2v.4zM153 160.4v27.6h27.6"/>
<path d="M153.6 167l-1.5 .7M167.3 166.1v-1l.3-.4h7.9l.4 .5 .3-.5h7.9l.3 .3v1.1M167.3 165.8h-12.6l-.7 .3M167.7 162.4h51.6M167.9 165.8h.1M167.9 165.6v.2M168 165.9h.6M168.1 165.4h.4M168.2 166.1a.36 .36 0 0 1-.2-.6 .36 .36 0 0 1 .6 0 .36 .36 0 0 1-.2 .6M168.6 165.6v.2M174.6 166.1a.44 .44 0 0 1-.1-.7 .44 .44 0 0 1 .7 0 .44 .44 0 0 1-.1 .7M175.6 164.8h.5"/>
<path d="M175.9 164.8v1.3M176.6 166.1a.43 .43 0 0 1-.1-.7 .43 .43 0 0 1 .7 0 .43 .43 0 0 1-.1 .7M181 162.2l.6 .2-.6 .2zM181.6 160.4v22.8M181.6 162.4l.6-.2v.4zM181.6 166.9l.2 .3 .5 .1M182 167v.3M183.1 165.6v.2M183.1 165.9h.7M183.3 166.1a.36 .36 0 0 1-.2-.6 .36 .36 0 0 1 .6 0 .36 .36 0 0 1-.2 .6M183.8 165.8h.1M183.8 165.6v.2"/>
<path d="M184.4 165.8h12.6l.7 .3M264.4 165.2l.4-.5h7.9l.3 .4v1M264.6 164.8h-.2v1.3M265.1 166.1a.43 .43 0 0 1 0-.7 .43 .43 0 0 1 .6 0 .43 .43 0 0 1 0 .7M266.7 162.2l.6 .2-.6 .2zM267.3 162.4l.6-.2v.4zM267.3 160.4v7.4M267.3 166.9l-.3 .3-.5 .1M271.6 165.6v.2M271.6 165.9h.7M271.9 166.1a.36 .36 0 0 1-.2-.6 .36 .36 0 0 1 .6 0 .36 .36 0 0 1-.2 .6M272.3 165.6v.2"/>
<path d="M272.8 162.4h-48.2M276.4 162.4h7.9M281 162.2l.6 .2-.6 .2zM281.6 160.4v21.2M281.6 167.8h17.6M281.6 162.4l.6-.2v.4zM287.8 162.4h6.9M291.6 166.1v34.3M291.6 166.8h3M294.1 162.2l.6 .2-.6 .2zM294.6 166.6v.2M294.6 166.8v32.8"/>
<path d="M294.7 160.4v39.2M297.2 167.8l.1 .6h-.3zM297.2 167.8v11.6M300.8 166.1l.2 .6h-.3zM300.8 166.1v13.3M302.9 166.1h-157.1v34.3h157.1M354.7 177.7h1M355.1 177.5l.6 .2-.6 .1zM355.7 175.6v4.4a1.71 1.71 0 0 0-1.7 1.7 1.71 1.71 0 0 0 1.7 1.7M356.8 177.7l.6-.2v.3zM356.8 175.6v4.4M356.8 177.7h3.6"/>
<path d="M127.4 198.5v22.7M141.9 199.5h3.9M141.9 199.7v.1M141.9 199.8h3.9M145.8 193.2h145.8M145.8 199.9h145.8M145.8 193.6h145.8M145.8 199.7v.1M152 198.4l24.4 6.5h22.5M152.1 198.8l1.5 .6M153 184.1l.1 .6h-.3zM153.9 198.9h.7l-.1 .3z"/>
<path d="M163.9 184.9l-1.1 2.8M174.2 185.2h2.2M174.4 186.1l.9 1.4M175.3 185.2v2.3M176.1 186.1l-.8 1.4M280.7 182.6a1.1 1.1 0 0 1 1.4-.2 1.1 1.1 0 0 1 .5 1.3 1.11 1.11 0 0 1-1.4 .4 1.11 1.11 0 0 1-.7-1.3zM280.8 183.2h1.5M281.6 199.6l.1 .6h-.3zM281.6 182.5v1.4M281.6 197.7v7.8h22.4M281.6 198.6h17.6M291.6 199.8h3"/>
<path d="M291.6 199.6h3M294.6 199.6h.1M294.6 199.6v.2M294.7 199.6l-.1 .2M297 198h.3l-.1 .6zM297.2 184.7v13.9M300.7 199.8h.3l-.2 .6zM300.8 184.7v15.7M349.6 180h7.2M351.4 182.8h.4l-.2 .6zM351.6 180v5.1M351.6 180l.2 .6h-.4z"/>
<path d="M354.1 192v2.3M354.1 193.2h2.2M355 192.3l1.3 .9M356.3 193.2l-1.3 .8M356.8 180a1.71 1.71 0 0 1 1.7 1.7 1.71 1.71 0 0 1-1.7 1.7h-7.2M368.1 180.7h14.3M131.7 212.7v3.9l.4 3.2M131.7 212.7h.5M132.1 219.8a1.54 1.54 0 0 0 1.7 1.3M132.2 212.7h1.4M132.2 212.7l.2 6.4M132.4 219.1h1.5"/>
<path d="M132.4 219.1h.1M132.4 219.1v.7M132.4 219.9l.1 .1a1.42 1.42 0 0 0 1.3 1.1M132.4 219.8h-.3M132.4 219.8v.1M132.4 219.9h2.6M133.6 212.7l.3 6.4M133.9 219.1h2v1.7M135.1 219.2v1.5M135.1 219.2h.8M143.3 203.2h25.1v1.6M143.3 219.1h2"/>
<path d="M143.3 204.5h2M145.3 204.5v1.7h22v1.7h-.2M145.3 219.1v1.3M145.3 203.2v1.3M145.3 219.9h1.3M145.3 217.8h1.3M145.3 205.7h1.3M145.3 203.7h1.3M145.3 217.5h23.1M145.3 206.1h21.8M146.6 217.8v2.1M146.6 203.7v2"/>
<path d="M146.7 218.8l20.4 .1M146.7 204.8h21.7M154 200.4l.7 .3h16.6M167.1 207v1.1h.5M167.1 206.1v.9M167.1 204.8h.1M167.1 204.8v1.3M167.1 203.2h.1M167.1 218.9v1.5M167.1 219.9h6.9M167.1 207h.8M167.1 206h.5"/>
<path d="M167.3 206.2h.6v.8M167.6 207.8v.3M167.6 208.1v7.3h.8v2M167.6 206v.2M167.6 211.8h7M167.9 207v.8h-.6M168.4 217.4v.1M168.4 215.6l.2 1.7M168.4 217.5l-.8 .1v1.3h-.5M168.4 204.8v.4M168.4 205.2h-.8v.8M168.4 203.4h.4v1.7h-.4"/>
<path d="M168.4 205.2v.3h-.8M168.4 217.4h-23.1v1.7M168.4 216.5h.9M168.6 215.6h.7v.9M168.6 203.4v1.7M168.8 215.6v1.7h-.4M168.8 203.4h.5v1.6h-.5M169.3 216.5v.7h-.5M169.3 204.2h5.3v7.6M169.3 216.8h4.7v4.1h-6.7v-.5h-27.5M170 219.9v1M171.3 200.7h1.1"/>
<path d="M171.3 200.4v.3M172.4 200.7h6.9M172.4 200.4v.3M174.6 211.8v7.6h-.6M179.3 200.7h1.1M179.3 200.4v.3M180.3 205.3l-1.1 2.8M180.4 200.4v.3M190.7 202.1h2.3M191 203l.8 1.4M191.8 202.1v2.3M192.7 203l-.9 1.4"/>
<path d="M197.7 200.4l-.7 .3h-16.6M287.1 205.9l-1.1 2.8M295.8 202.7h2.3M296.1 203.6l.9 1.4M297 202.7v2.3M297.8 203.6l-.8 1.4M127.3 220.6h.3l-.2 .6zM133.8 221.1h6M135.1 220.7h.8M135.9 220.8v.3M135.9 220.8h3.9M139.8 220.4v.8"/>
<path d="M159.8 220.4v.9h5.2v-.9M161.4 221.3v1.6h2.2v-1.6M167.1 220.4h.1M167.6 220.9v1.6h6v-1.6M168.6 220.9v1.6M4 245.2h123v47.8M4 253.7h123M4 259.4h123M52.4 245.2v47.8M83.5 253.7v5.7M104.7 253.7v5.7M216 253h200"/>
<path d="M216 248h65M216 258h65M228.6 243v15M255.2 243v15M281 243v50M296 243v30M346 243v30M361 243v30M381 253v20M392 253v20M416 243h-200v50M4 265h123"/>
<path d="M4 270.6h123M4 276.2h123M84.9 279.3h1.3M85.5 278.6v1.3M216 278h65M216 273h200M216 263h165M216 268h65M231 263v15M256 263v15M311 273v20M393.4 260.5l9-2.5v10l-9-2.5z"/>
<path d="M4 281.8h123M4 287.4h123M83.5 287.4v5.6M84.9 280.6h1.3M104.7 287.4v5.6M267.4 287.2h1.2M267.4 286h1.2M268 285.5v1.1"/>
<circle cx="147.3" cy="71" r=".85"/>
<circle cx="147.3" cy="71" r=".82"/>
<circle cx="162.3" cy="63.3" r=".87"/>
<circle cx="162.3" cy="63.3" r=".71"/>
<circle cx="167.3" cy="63.3" r=".72"/>
<circle cx="167.3" cy="63.3" r=".87"/>
<circle cx="171.1" cy="63.3" r=".97"/>
<circle cx="171.1" cy="63.2" r=".99"/>
<circle cx="175.8" cy="63.3" r=".43"/>
<circle cx="175.8" cy="63.2" r=".86"/>
<circle cx="180.5" cy="63.3" r=".97"/>
<circle cx="180.6" cy="63.3" r=".98"/>
<circle cx="184.4" cy="63.3" r=".72"/>
<circle cx="184.4" cy="63.3" r=".87"/>
<circle cx="189.4" cy="63.3" r=".72"/>
<circle cx="189.4" cy="63.3" r=".87"/>
<circle cx="210.1" cy="62.7" r=".93"/>
<circle cx="238.7" cy="62.7" r=".93"/>
<circle cx="267.3" cy="62.7" r=".92"/>
<circle cx="281.6" cy="62.7" r=".92"/>
<circle cx="290.1" cy="71" r=".81"/>
<circle cx="290.1" cy="71" r=".86"/>
<circle cx="147.3" cy="85.3" r=".8"/>
<circle cx="147.3" cy="85.3" r=".86"/>
<circle cx="157.1" cy="99.8" r=".98"/>
<circle cx="162.3" cy="93" r=".87"/>
<circle cx="162.3" cy="93" r=".71"/>
<circle cx="167.3" cy="93" r=".72"/>
<circle cx="167.3" cy="93" r=".87"/>
<circle cx="171.1" cy="93" r=".96"/>
<circle cx="171.1" cy="93" r="1"/>
<circle cx="175.8" cy="93" r=".43"/>
<circle cx="175.8" cy="93" r=".86"/>
<circle cx="180.6" cy="93" r=".96"/>
<circle cx="180.6" cy="93" r=".99"/>
<circle cx="184.4" cy="93" r=".72"/>
<circle cx="184.4" cy="93" r=".87"/>
<circle cx="189.4" cy="93" r=".72"/>
<circle cx="189.4" cy="93" r=".87"/>
<circle cx="210.1" cy="93.5" r=".93"/>
<circle cx="238.7" cy="93.5" r=".93"/>
<circle cx="265.4" cy="95.6" r=".77"/>
<circle cx="265.4" cy="95.6" r=".74"/>
<circle cx="281.6" cy="93.5" r=".92"/>
<circle cx="290.1" cy="85.3" r=".86"/>
<circle cx="290.1" cy="85.3" r=".82"/>
<circle cx="147.1" cy="131.1" r=".81"/>
<circle cx="147.1" cy="131.1" r=".84"/>
<circle cx="168.4" cy="128.2" r=".85"/>
<circle cx="168.4" cy="128.2" r=".75"/>
<circle cx="168.4" cy="128.2" r=".77"/>
<circle cx="172.8" cy="124.8" r=".28"/>
<circle cx="172.8" cy="124.8" r=".86"/>
<circle cx="172.9" cy="124.8" r=".77"/>
<circle cx="174.7" cy="125.3" r=".74"/>
<circle cx="177" cy="125.4" r=".74"/>
<circle cx="183.3" cy="128.2" r=".74"/>
<circle cx="183.3" cy="128.2" r=".86"/>
<circle cx="183.3" cy="128.2" r=".77"/>
<circle cx="265.6" cy="128.1" r=".85"/>
<circle cx="265.6" cy="128.1" r=".78"/>
<circle cx="265.6" cy="128.1" r=".74"/>
<circle cx="271.8" cy="128.2" r=".77"/>
<circle cx="271.8" cy="128.2" r=".85"/>
<circle cx="271.8" cy="128.2" r=".75"/>
<circle cx="290.3" cy="131.1" r=".85"/>
<circle cx="290.3" cy="131.1" r=".8"/>
<circle cx="347.5" cy="134.6" r="1.22"/>
<circle cx="347.5" cy="134.6" r="1.19"/>
<circle cx="347.5" cy="134.6" r="1.56"/>
<circle cx="347.5" cy="134.6" r="1.43"/>
<circle cx="376.6" cy="134.6" r="1.21"/>
<circle cx="376.6" cy="134.6" r="1.43"/>
<circle cx="376.6" cy="134.6" r="1.57"/>
<circle cx="376.7" cy="134.6" r="1.18"/>
<circle cx="382.9" cy="127.7" r=".84"/>
<circle cx="382.9" cy="127.7" r=".79"/>
<circle cx="383.1" cy="137.1" r=".84"/>
<circle cx="383.1" cy="137.1" r=".79"/>
<circle cx="383.5" cy="125.4" r=".98"/>
<circle cx="383.5" cy="139.5" r=".98"/>
<circle cx="383.6" cy="125.4" r="1.03"/>
<circle cx="383.6" cy="139.5" r="1.03"/>
<circle cx="386" cy="124.9" r=".86"/>
<circle cx="386" cy="124.9" r=".78"/>
<circle cx="390.6" cy="132.5" r="7.6"/>
<circle cx="397.7" cy="125.4" r=".98"/>
<circle cx="397.7" cy="139.5" r=".98"/>
<circle cx="397.7" cy="125.4" r="1.03"/>
<circle cx="397.7" cy="139.5" r="1.03"/>
<circle cx="398.2" cy="127.8" r=".79"/>
<circle cx="347.5" cy="141.5" r="1.21"/>
<circle cx="347.5" cy="141.5" r="1.56"/>
<circle cx="347.5" cy="141.5" r="1.17"/>
<circle cx="347.5" cy="141.5" r="1.43"/>
<circle cx="362.1" cy="141.5" r="1.56"/>
<circle cx="362.1" cy="141.5" r="1.18"/>
<circle cx="362.1" cy="141.5" r="1.21"/>
<circle cx="362.1" cy="141.5" r="1.43"/>
<circle cx="376.6" cy="141.5" r="1.22"/>
<circle cx="376.6" cy="141.5" r="1.19"/>
<circle cx="376.6" cy="141.5" r="1.43"/>
<circle cx="376.6" cy="141.5" r="1.57"/>
<circle cx="385.9" cy="140.2" r=".85"/>
<circle cx="385.9" cy="140.2" r=".78"/>
<circle cx="395.3" cy="140" r=".79"/>
<circle cx="150" cy="178.9" r=".48"/>
<circle cx="153" cy="167.8" r=".97"/>
<circle cx="153" cy="167.8" r=".93"/>
<circle cx="174.9" cy="165.7" r=".34"/>
<circle cx="176.8" cy="165.7" r=".35"/>
<circle cx="181.6" cy="167.8" r=".97"/>
<circle cx="181.6" cy="167.8" r=".93"/>
<circle cx="210.1" cy="167.8" r=".98"/>
<circle cx="210.1" cy="167.8" r=".93"/>
<circle cx="238.7" cy="167.8" r=".98"/>
<circle cx="238.7" cy="167.8" r=".93"/>
<circle cx="265.4" cy="165.7" r=".34"/>
<circle cx="267.3" cy="167.8" r=".98"/>
<circle cx="267.3" cy="167.8" r=".94"/>
<circle cx="281.6" cy="167.8" r=".98"/>
<circle cx="281.6" cy="167.8" r=".94"/>
<circle cx="287.4" cy="178.9" r=".47"/>
<circle cx="150" cy="187.5" r=".48"/>
<circle cx="153" cy="198.6" r=".96"/>
<circle cx="153" cy="198.6" r=".92"/>
<circle cx="153" cy="183.2" r=".85"/>
<circle cx="163.4" cy="186.2" r=".99"/>
<circle cx="181.6" cy="183.2" r=".86"/>
<circle cx="181.6" cy="198.6" r=".96"/>
<circle cx="181.6" cy="198.6" r=".92"/>
<circle cx="210.1" cy="198.6" r=".97"/>
<circle cx="210.1" cy="198.6" r=".92"/>
<circle cx="238.7" cy="198.6" r=".97"/>
<circle cx="238.7" cy="198.6" r=".92"/>
<circle cx="267.3" cy="198.7" r=".93"/>
<circle cx="267.3" cy="198.6" r=".97"/>
<circle cx="281.3" cy="183.2" r="3"/>
<circle cx="281.6" cy="198.7" r=".93"/>
<circle cx="281.6" cy="198.6" r=".97"/>
<circle cx="287.4" cy="187.5" r=".47"/>
<circle cx="179.7" cy="206.7" r=".99"/>
<circle cx="286.6" cy="207.3" r=".99"/>
</g>
<path d="M412.4 262.3a2.5 2.5 0 0 0-4.1-1.1 2.5 2.5 0 0 0 1 4.2 2.5 2.5 0 0 0 3.2-2.9l-.1-.2" fill="none" stroke="#000" stroke-width=".3" stroke-dasharray="30.5 1.3 1.3 1.3" stroke-dashoffset="24.5" stroke-linecap="butt"/>
<path d="M414.8 261.5a5 5 0 0 0-8.3-2 5 5 0 0 0 2.2 8.3 5 5 0 0 0 6.2-6l-.1-.3" fill="none" stroke="#000" stroke-width=".3" stroke-dasharray="30.5 1.3 1.3 1.3" stroke-dashoffset="16.7" stroke-linecap="butt"/>
<path d="M362.1 131v14.3" fill="none" stroke="#000" stroke-width=".3" stroke-dasharray="30.5 1.3 1.3 1.3" stroke-dashoffset="25.2"/>
<path d="M280.1 183.2h-.1M281.6 181.8v-.2M281.6 184.6v.2M283 183.2h.2" fill="none" stroke="#000" stroke-width=".3" stroke-dasharray="30.5 1.3 1.3 1.3"/>
<path d="M410 255.7v14.9" fill="none" stroke="#000" stroke-width=".3" stroke-dasharray="30.5 1.3 1.3 1.3" stroke-dashoffset="25"/>
<path d="M403.4 263l12.6-.1" fill="none" stroke="#000" stroke-width=".3" stroke-dasharray="30.5 1.3 1.3 1.3" stroke-dashoffset="26.1"/>
<path d="M216 248v5" fill="none" stroke="#000" stroke-width=".3" stroke-dasharray="30.5 1.3 1.3 1.3" stroke-dashoffset="29.9"/>
<path d="M146.9 63.2v29.8M175.9 63.2v29.8M261.6 63.2v29.8M290.6 63.2v29.8" fill="none" stroke="#f00" stroke-width=".3" stroke-dasharray="30.5 1.3 1.3 1.3" stroke-dashoffset="17.5"/>
<g fill="#000">
<path d="M345.1 141.9l-.2 .6-.3-.1z"/>
<path d="M131.7 32.7l.6-.1v.3zM175.3 32.6l.6 .1-.6 .2zM131.7 36.8l.6-.1v.3zM146.3 36.7l.6 .1-.6 .2z"/>
<path d="M149.9 53.2l.6-.1v.3zM201.3 53.1l.6 .1-.6 .2zM181.6 162.4l.6-.2v.4zM266.7 162.2l.6 .2-.6 .2z"/>
<path d="M294.1 55l.6 .1-.6 .1zM290.5 55.1l.6-.1v.2zM260.9 32.6l.6 .1-.6 .2zM175.9 32.7l.6-.1v.3z"/>
<path d="M162.3 72.3l.6-.1v.3zM188.8 72.2l.6 .1-.6 .2z"/>
<path d="M196.6 63.2l.2 .6h-.3zM196.5 92.4h.3l-.2 .6zM339.4 122.2l.1 .6h-.2zM339.3 143.3h.2l-.1 .6zM300.8 166.1l.2 .6h-.3zM300.7 199.8h.3l-.2 .6zM297.2 167.8l.1 .6h-.3zM297 198h.3l-.1 .6zM127.4 169.8l.2 .6h-.3zM127.3 220.6h.3l-.2 .6z"/>
<path d="M131.7 118.9l.6-.1v.3zM294.1 118.8l.6 .1-.6 .2zM167.3 68.6l.6-.2v.3zM183.8 68.4l.6 .2-.6 .1zM189.4 93.8l-.1 .6h.3zM175.9 93.8l-.2 .6h.3zM362.1 147l.6-.1v.3zM378.6 146.9l.6 .1-.6 .2zM131.7 162.4l.6-.2v.4zM152.4 162.2l.6 .2-.6 .2zM153 162.4l.6-.2v.4zM181 162.2l.6 .2-.6 .2zM153 184.1l-.2 .6h.3zM153.9 198.9l.6 .3 .1-.3zM281.6 199.6l-.2 .6h.3z"/>
<path d="M378.9 118l.6 .2-.6 .2zM344.6 118.2l.6-.2v.4z"/>
<path d="M361.5 146.9l.6 .1-.6 .2zM345.1 147l.6-.1v.3zM294.1 162.2l.6 .2-.6 .2zM281.6 162.4l.6-.2v.4z"/>
<path d="M281 162.2l.6 .2-.6 .2zM267.3 162.4l.6-.2v.4z"/>
<path d="M356.8 177.7l.6-.2v.3zM355.1 177.5l.6 .2-.6 .1z"/>
<path d="M351.6 180l.2 .6h-.4zM351.4 182.8h.4l-.2 .6z"/>
</g>
<g font-size="6.3">
<text x="282.1" y="250.3">名称</text>
<text x="347.1" y="250.3">图号</text>
<text x="282.1" y="260.3">材质</text>
<text x="347.1" y="260.3">质量</text>
<text x="383.3" y="262.1">视</text>
<text x="383.3" y="269.9">图</text>
<text x="282.1" y="270.3">版次</text>
<text x="347.1" y="270.3">比例</text>
</g>
<g font-size="4.2">
<text x="4.8" y="237.6">注意：1.行走平行度（正面+侧面），450行程内，≤±0.03mm，1000行程内，≤±0.05mm。</text>
<text x="12.2" y="243.3">2.本体形变，450行程内，≤±0.03mm，1000行程内，≤±0.05mm。</text>
<text x="18.6" y="251.3">型号/规格</text>
<text x="69.5" y="251.3">GTH12-300-BR-M40-C4</text>
<text x="300.8" y="249.5">GTH12-300-BR-M40-C4</text>
<text x="14.4" y="258.3">螺杆型号/规格</text>
<text x="19.7" y="263.9">有效行程</text>
<text x="63.7" y="258.3">1605</text>
<text x="86.5" y="263.9">300</text>
<text x="89.9" y="258.3">1610</text>
<text x="111.7" y="258.3">1620</text>
<text x="19.7" y="269.5">精度等级</text>
<text x="87.6" y="269.5">C7</text>
<text x="259" y="267">2022/9/29</text>
<text x="19.7" y="275.2">马达容量</text>
<text x="74.9" y="275.2">400W（无刹车）</text>
<text x="15.5" y="280.8">重复定位精度</text>
<text x="86.7" y="280.8">0.02</text>
<text x="9.1" y="286.4">感应开关方式及数量</text>
<text x="72.7" y="286.4">外挂型三只（C4）</text>
<text x="15.5" y="292">建议最快速度</text>
<text x="60.5" y="292">250MM/S</text>
<text x="86.7" y="292">500MM/S</text>
<text x="107.4" y="292">1000MM/S</text>
</g>
<g font-size="4.1">
<text x="374.2" y="179.5">I</text>
<text x="285.3" y="184.8">I</text>
<text x="368.1" y="184.7">2 : 3.5</text>
</g>
<g font-size="3.5">
<text x="138.3" y="34">154.50 滑台原始位置</text>
<text x="209.5" y="34">300 有效行程</text>
<text x="100.5" y="38.1">53 滑台极限位置 1</text>
<text x="178.1" y="54.5">182</text>
<text x="297.5" y="56.3">14.50 滑台极限位置 1</text>
<text x="178.9" y="69.8">60</text>
<text x="178.9" y="73.6">95</text>
<text x="197.9" y="80.5" transform="rotate(-90 197.9 80.5)">104</text>
<text x="148.3" y="101.1">2 x</text>
<text x="158.7" y="101.1">6 H7</text>
<text x="171.9" y="101.1">8</text>
<text x="191" y="101.1">8 x M6 贯穿</text>
<text x="359.5" y="119.4">122</text>
<text x="201.8" y="120.2">570.50</text>
<text x="340.7" y="133.6" transform="rotate(-90 340.7 133.6)">76</text>
<text x="330.9" y="147">基准面</text>
<text x="349.1" y="148.3">59.50</text>
<text x="369.4" y="148.3">60</text>
<text x="138.8" y="163.6">74.50</text>
<text x="162.4" y="163.6">100</text>
<text x="219.3" y="163.6">300</text>
<text x="272.9" y="163.6">50</text>
<text x="284.3" y="163.6">46</text>
<text x="360.4" y="178.9">2</text>
<text x="298.5" y="184.7" transform="rotate(-90 298.5 184.7)">108</text>
<text x="302.1" y="184.7" transform="rotate(-90 302.1 184.7)">120</text>
<text x="154.6" y="187.5">2 x</text>
<text x="165" y="187.5">6 H7</text>
<text x="178.2" y="187.5">6</text>
<text x="356.4" y="191.4" transform="rotate(-90 356.4 191.4)">6</text>
<text x="349.4" y="195.7" transform="rotate(-90 349.4 195.7)">+0.012</text>
<text x="352.9" y="193.9" transform="rotate(-90 352.9 193.9)">0</text>
<text x="128.7" y="198.4" transform="rotate(-90 128.7 198.4)">180</text>
<text x="352.9" y="199.2" transform="rotate(-90 352.9 199.2)">6</text>
<text x="178" y="204.4">8 x M8</text>
<text x="181.4" y="208">6.5 贯穿</text>
<text x="194.6" y="204.4">16</text>
<text x="283.2" y="205">4 x M8</text>
<text x="288.2" y="208.5">6.5 贯穿</text>
<text x="299.8" y="205">16</text>
<text x="221.4" y="246.8">1</text>
<text x="221.4" y="251.8">2</text>
<text x="218.8" y="256.8">序号</text>
<text x="232.2" y="256.8">修 订 版 次</text>
<text x="257.5" y="256.8">设计变更编号</text>
<text x="228.2" y="261.8">设</text>
<text x="240.1" y="261.8">计</text>
<text x="252" y="261.8">变</text>
<text x="263.9" y="261.8">更</text>
<text x="219.1" y="266.7">设 计</text>
<text x="366.6" y="269.3">1:3.5</text>
<text x="219.1" y="271.7">校 核</text>
<text x="219.1" y="276.7">批 准</text>
<text x="222.9" y="282.7">技术要求：</text>
<text x="231.8" y="287.3">1、未标注公差全部 0.1</text>
<text x="231.7" y="291.8">2、未标注倒角全部C0.3</text>
</g>
</svg>
